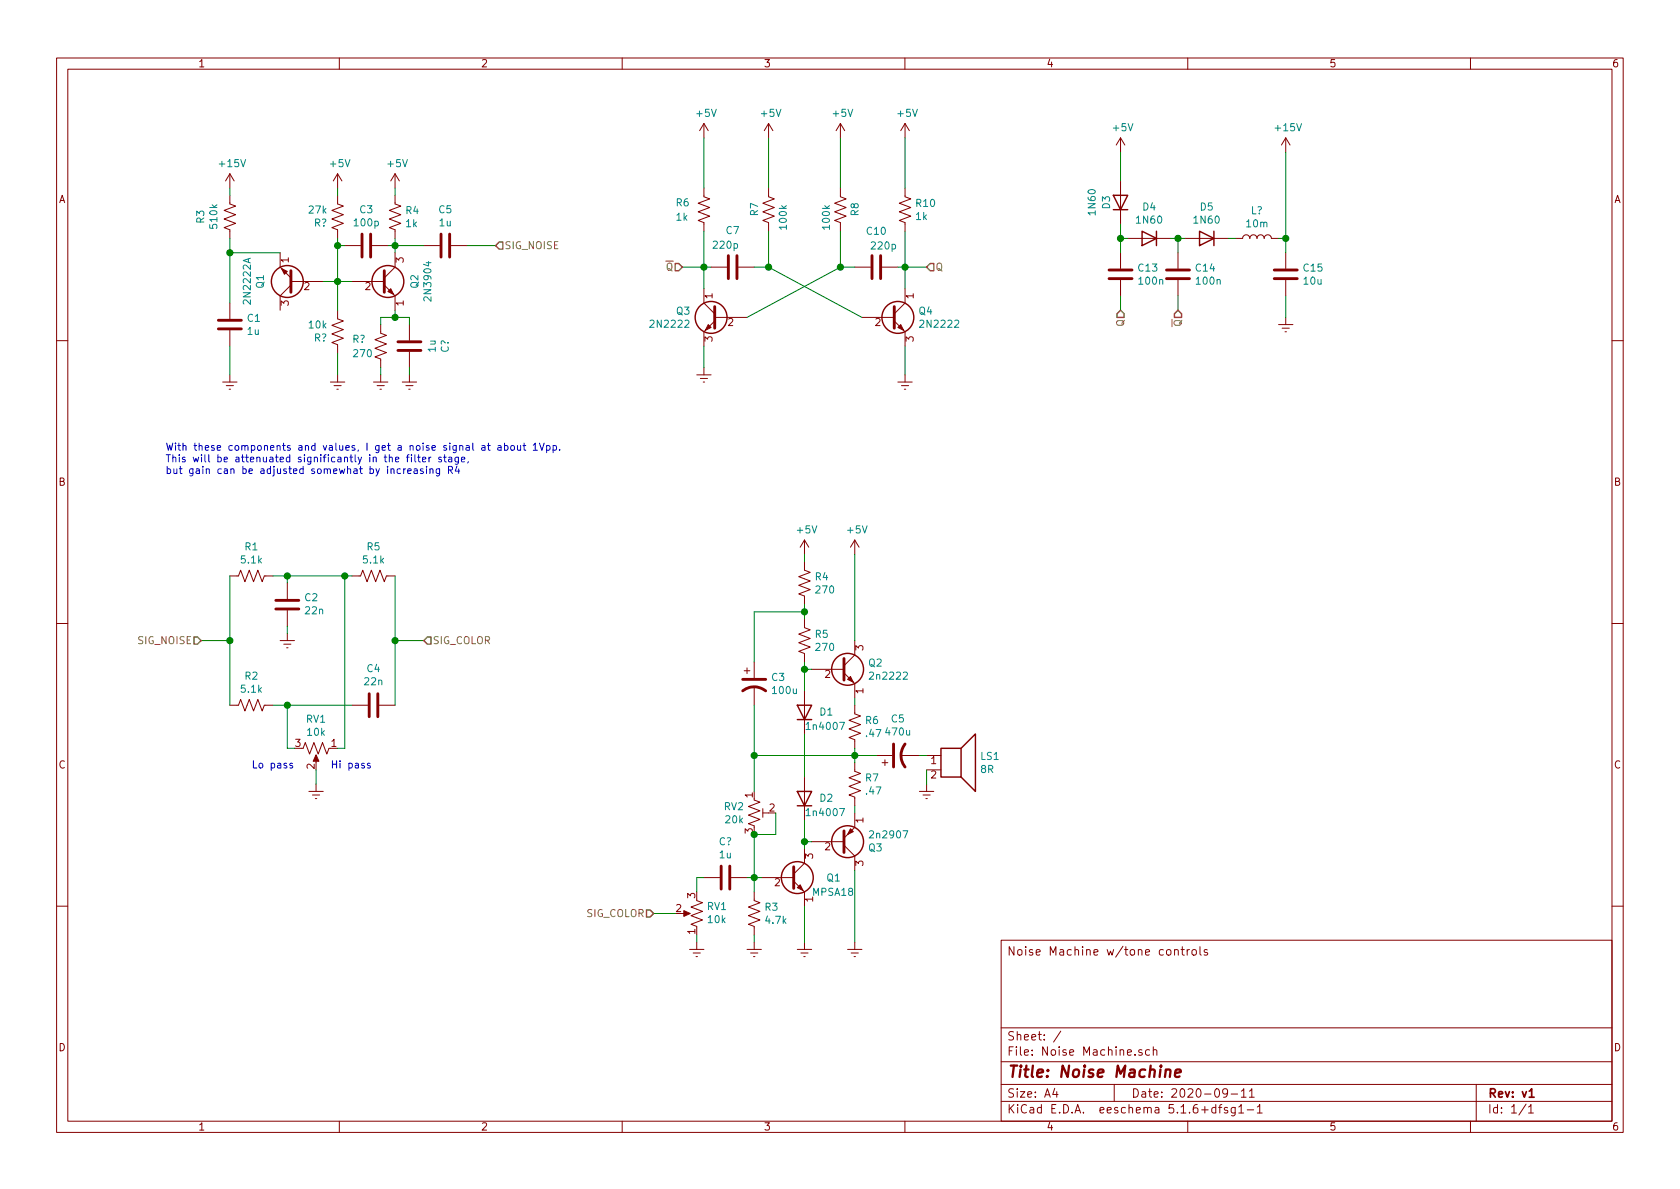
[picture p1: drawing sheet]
<svg xmlns="http://www.w3.org/2000/svg" width="297mm" height="210mm" viewBox="0 0 297 210" stroke-linecap="round" stroke-linejoin="round" font-family="sans-serif">
<g fill="none" stroke="#840000" stroke-width=".18">
<path d="M10 10.3h277v189.9h-277zM12 12.2h273v186.1h-273zM60 10.3v1.9M110 10.3v1.9M160 10.3v1.9M210 10.3v1.9M260 10.3v1.9M40.6 34.5v1.6l1.1 .3-2.1 .8 2.1 .8-2.1 .7 2.1 .8-2.1 .8 1 .3v1.6M40.6 30.7v2.6M40.6 30.7l-.7 1.3M40.6 30.7l.8 1.3M59.7 34.5v1.6l1 .3-2 .8 2 .8-2 .7 2 .8-2 .8 1 .3v1.6"/>
<path d="M59.7 30.7l-.8 1.3M59.7 30.7v2.6M59.7 30.7l.8 1.3M69.8 34.5v1.6l1.1 .3-2.1 .8 2.1 .8-2.1 .7 2.1 .8-2.1 .8 1 .3v1.6M69.8 30.7l-.7 1.3M69.8 30.7v2.6M69.8 30.7l.8 1.3M124.5 33.3v1.5l1 .4-2.1 .7 2.1 .8-2.1 .8 2.1 .7-2.1 .8 1.1 .4v1.5M124.5 21.8v2.6M124.5 21.8l-.8 1.3M124.5 21.8l.7 1.3M135.9 33.3v1.5l1 .4-2 .7 2 .8-2 .8 2 .7-2 .8 1 .4v1.5"/>
<path d="M135.9 21.8v2.6M135.9 21.8l-.8 1.3M135.9 21.8l.8 1.3M148.6 33.3v1.5l1 .4-2 .7 2 .8-2 .8 2 .7-2 .8 1 .4v1.5M148.6 21.8v2.6M148.6 21.8l-.8 1.3M148.6 21.8l.8 1.3M160 33.3v1.5l1 .4-2 .7 2 .8-2 .8 2 .7-2 .8 1 .4v1.5M160 21.8v2.6M160 21.8l-.7 1.3M160 21.8l.8 1.3M198.1 24.4l-.7 1.2"/>
<path d="M198.1 24.4v2.5M198.1 32v7.6M198.1 24.4l.8 1.2M227.3 24.4v2.5M227.3 24.4l-.7 1.2M227.3 24.4l.8 1.2M40.6 53.6v2.8M40.6 58.4v2.8M49.5 44.7v2.5l1.9 1.9M51.4 49.8h5.7M51.4 50.4l-1.9 1.9v2.6M59.7 54.9v1.5l1 .4-2 .7 2 .8-2 .7 2 .8-2 .8 1 .4v1.5"/>
<path d="M61 43.4h2.8M62.2 49.8h5.7M65.8 43.4h2.8M67.3 57.4v1.5l1 .4-2 .8 2 .7-2 .8 2 .8-2 .7 1 .4v1.5M67.9 50.4l1.9 1.9v2.6M69.8 44.7v2.5l-1.9 1.9M72.4 57.4v2.8M74.9 43.4h2.8M79.8 43.4h2.7M124.5 51v2.6l1.9 1.9M125.7 47.2h2.8M126.4 56.8l-1.9 1.9v2.5"/>
<path d="M126.4 56.1h5.7M130.6 47.2h2.7M151.1 47.2h2.8M152.4 56.1h5.7M156 47.2h2.7M158.1 56.8l1.9 1.9v2.5M160 51v2.6l-1.9 1.9M198.1 44.7v2.8M198.1 49.5v2.8M199.4 42.2h7.6M208.3 44.7v2.8M208.3 49.5v2.8"/>
<path d="M209.5 42.2h7.7M218.4 42.2h1.3a.63 .63 0 0 1 .6-.7 .63 .63 0 0 1 .7 .7 .63 .63 0 0 1 .6-.7 .63 .63 0 0 1 .6 .7 .63 .63 0 0 1 .7-.7 .63 .63 0 0 1 .6 .7 .63 .63 0 0 1 .7-.7 .63 .63 0 0 1 .6 .7h1.3M226.1 57.4h2.5M226.7 58h1.3M227.2 58.7h.3M227.3 44.7v2.8M227.3 49.5v2.8M227.3 56.1v1.3M10 60.2h2M39.4 67.6h2.5M40 68.2h1.3M40.5 68.8h.3"/>
<path d="M40.6 66.3v1.3M58.4 67.6h2.6M59.1 68.2h1.2M59.6 68.8h.2M59.7 66.3v1.3M66 67.6h2.6M66.7 68.2h1.2M67.2 68.8h.2M67.3 66.3v1.3M71.1 67.6h2.6M71.8 68.2h1.2M72.3 68.8h.2"/>
<path d="M72.4 62.2v2.8M72.4 66.3v1.3M123.2 66.3h2.5M123.8 66.9h1.3M124.3 67.6h.3M124.5 65v1.3M158.7 67.6h2.6M159.4 68.2h1.3M159.9 68.8h.2M160 66.3v1.3M285 60.2h2M142.2 99.3v1.5l1.1 .4-2.1 .8 2.1 .7-2.1 .8 2.1 .8-2.1 .7 1 .4v1.5"/>
<path d="M142.2 95.5v2.5M142.2 95.5l-.7 1.3M142.2 95.5l.8 1.3M151.1 95.5v2.5M151.1 95.5l-.7 1.3M151.1 95.5l.8 1.3M10 110.3h2M40.6 101.8h1.6l.3-1 .8 2.1 .8-2.1 .7 2.1 .8-2.1 .8 2.1 .3-1.1h1.6M49.5 113.3h2.6M50.2 113.9h1.2M50.7 114.5h.2M50.8 103.1v2.8"/>
<path d="M50.8 107.9v2.8M50.8 112v1.3M62.2 101.8h1.6l.3-1 .8 2.1 .8-2.1 .7 2.1 .8-2.1 .7 2.1 .4-1.1h1.5M131.6 118.6h1M132.1 118.1v1M133.3 117.1v2.8M142.2 109.5v1.5l1.1 .4-2.1 .7 2.1 .8-2.1 .8 2.1 .7-2.1 .8 1 .4v1.5M143.5 118.4h5.7M149.2 119l1.9 1.9v2.5M151.1 113.3v2.5l-1.9 1.9M285 110.3h2M40.6 124.7h1.6l.3-1 .8 2 .8-2 .7 2 .8-2 .8 2 .3-1h1.6"/>
<path d="M53.6 132.3l.4-1 .7 2 .8-2 .8 2 .7-2 .8 2 .4-1M54.6 139.9h2.5M55.9 133.9v1M55.9 138.7v1.2M62.2 124.7h2.8M67.1 124.7h2.7M133.3 121.4v3.3M142.2 122.2v7.6M142.2 137.4v7.6M151.1 124.7v1.5l1 .4-2 .8 2 .7-2 .8 2 .8-2 .7 1 .4v1.5M151.1 134.9v1.5l1 .4-2 .7 2 .8-2 .8 2 .7-2 .8 1 .4v1.5M154.9 133.6h2.8"/>
<path d="M156 134.9h1M156.5 134.4v1M159.3 133.6h3.3M162.6 139.9h2.5M163.8 133.6h2.6M163.8 138.7v1.2M163.8 136.1h2.6M55.2 140.6h1.3M55.8 141.2h.2M123.2 159.3l1 .3-2 .8 2 .8-2 .7 2 .8-2 .7 1 .4v.3M124.5 155.2h2.8M129.3 155.2h2.8"/>
<path d="M133.3 157.7v1.6l1.1 .3-2.1 .8 2.1 .8-2.1 .7 2.1 .8-2.1 .7 1 .4v1.5M133.3 141.5l1.1 .4-2.1 .7 2.1 .8-2.1 .7 2.1 .8-2.1 .8 1 .3M134.6 155.2h5.7M134.9 143v1.5M134.9 143.8h1M140.3 155.8l1.9 1.9v2.6M142.2 150.1v2.5l-1.9 2M143.5 148.8h5.7M149.2 149.5l1.9 1.9v2.5M151.1 143.8v2.5l-1.9 1.9M163.2 140.6h1.3M163.7 141.2h.3"/>
<path d="M10 160.2h2M120.6 161.5h1.1M121.9 167.9h2.6M122.6 168.5h1.2M123.1 169.2h.2M123.2 166.6v1.3M132.1 167.9h2.5M132.7 168.5h1.3M133.2 169.2h.3M133.3 166.6v1.3M141 167.9h2.5M141.6 168.5h1.3"/>
<path d="M142.1 169.2h.3M142.2 166.6v1.3M149.9 167.9h2.5M150.5 168.5h1.3M151 169.2h.3M151.1 166.6v1.3M177 166.3h108v32h-108zM207.7 168a.37 .37 0 0 1 .6 .1v.8M207.7 167.9v1M208.8 167.9h.6M209 167.4v1.3l.4 .2M209.9 167.9v1"/>
<path d="M210.3 167.9l-.3 .1-.1 .2M210.8 168l.2-.1 .5 .1v.6l-.1 .2-.4 .1-.2-.1zM212.2 167.4v1.3l.2 .2M213.5 168l-.4-.1-.2 .2 .1 .2 .5 .2v.3h-.6M285 160.2h2M60 198.3v1.9M110 198.3v1.9M160 198.3v1.9M177 194.8h108M177 191.8h108M177 187.8h108M177 181.8h108"/>
<path d="M186.5 192.5l-.4 1h1M186.8 193v1M187.6 182.3l-1.3 2M197 191.8v3M200.7 186.5v.1M201.9 185.7a.37 .37 0 0 0-.6 .1l.1 .2 .5 .2 .1 .1-.2 .3-.5-.1M203.3 185.7l-.5-.1-.3 .3 .1 .6 .2 .1 .5-.1M203.9 185.7h.1a.37 .37 0 0 1 .5 .1v.8M203.9 185.1v1.5M210 198.3v1.9M215 195.9l-.5-.1-.3 .3 .1 .6 .2 .1 .5-.1M215 195.3v1.5"/>
<path d="M215.5 195.8h.5M216 195.3l-.3 .2v1.3M217 193.2l-.1 .2a.48 .48 0 0 1-.6-.1v-.6a.48 .48 0 0 1 .6-.1l.1 .1a1.19 1.19 0 0 1-.2 1.2l-.5 .1M217 195.9l-.3-.1-.2 .2v.3l.5 .1v.3h-.5M217.7 193.5h1.1M218.4 195.8v1.2l-.3 .3h-.3M218.4 195.9l-.4-.1-.3 .3 .1 .6h.6M219 195.8l.5-.5v1.5M219 196.8h.9M219.5 193l.4-.5v1.5M219.5 194h.8M220.5 196.3h1.2"/>
<path d="M220.9 193l.4-.5v1.5M220.9 194h.9M222.3 195.8l.4-.5v1.5M222.3 196.8h.9M260 198.3v1.9M261 191.8v6.5M269.8 195.2l-1.2 2M270.3 195.8l.4-.5v1.5M270.3 196.8h.8"/>
</g>
<path d="M270.4 193l.4-.5v1.5M270.4 194h.8" fill="none" stroke="#840000" stroke-width=".3"/>
<path d="M206.1 189.3a.5 .5 0 0 1 .9 .1l-.2 1M206.1 189.1l-.1 1.3M207.8 189.8l1-.2-.1-.4h-.8l-.2 1 .3 .2 .6-.1" fill="none" stroke="#840000" stroke-width=".41"/>
<g fill="none" stroke="#840000" stroke-width=".51">
<path d="M38.6 58.2h4.1M38.6 56.6h4.1M51.4 47.9v3.8M64 41.4v4.1M65.5 41.4v4.1M67.9 47.9v3.8M78 41.4v4.1M79.5 41.4v4.1M126.4 54.2v3.8M128.8 45.2v4.1M130.3 45.2v4.1M154.2 45.2v4.1"/>
<path d="M155.7 45.2v4.1M158.1 54.2v3.8M196.1 49.3h4.1M196.1 47.7h4.1M206.2 49.3h4.1M206.2 47.7h4.1M225.3 49.3h4.1M225.3 47.7h4.1M70.4 60.4h4M70.4 62h4M48.8 106.2h4M48.8 107.7h4"/>
<path d="M149.2 116.5v3.8M65.3 122.7v4M66.8 122.7v4M131.3 122.2a3.3 3.3 0 0 1 4.1 0M131.3 120.1h4.1M158 131.6v4M160 131.6a3.3 3.3 0 0 0 0 4M127.5 153.2v4M129 153.2v4M140.3 153.3v3.8M149.2 146.9v3.8"/>
</g>
<g fill="none" stroke="#840000" stroke-width=".25">
<path d="M196.8 34.5h2.6l-1.3 2.6zM196.8 37.1h2.6M201.9 40.9l2.6 1.3-2.6 1.2zM204.5 40.9v2.5M212.1 40.9l2.5 1.3-2.5 1.2zM214.6 40.9v2.5M141 139.9h2.5l-1.3 2.6zM141 124.7h2.5l-1.3 2.5zM141 127.2h2.5M166.4 132.3h3.5v5.1h-3.5zM169.9 132.3l2.6-2.5v10.1l-2.6-2.5M141 142.5h2.5"/>
<circle cx="50.8" cy="49.8" r="2.82"/>
<circle cx="68.6" cy="49.8" r="2.82"/>
<circle cx="125.7" cy="56.1" r="2.82"/>
<circle cx="158.7" cy="56.1" r="2.82"/>
<circle cx="149.9" cy="118.4" r="2.82"/>
<circle cx="141" cy="155.2" r="2.82"/>
<circle cx="149.9" cy="148.8" r="2.82"/>
</g>
<g fill="#840000" stroke="#840000" stroke-width=".18">
<path d="M120.9 161l1.1 .5-1.1 .5z"/>
<path d="M68.6 51.6l.5-.6 .5 1.1z"/>
<path d="M149.9 120.1l.5-.5 .5 1z"/>
<path d="M150.4 146.6l.5 .5-1 .5z"/>
<path d="M141 157l.5-.5 .5 1z"/>
<path d="M55.9 133.5l.5 1.1h-1z"/>
<path d="M158.7 57.9l.6-.5 .5 1z"/>
<path d="M125.2 57.4l.5 .5-1 .5z"/>
<path d="M49.8 47.5l1 .5-.5 .5z"/>
</g>
<g fill="none" stroke="#008400" stroke-width=".18">
<path d="M40.6 33.3v1.2M59.7 33.3v1.2M69.8 33.3v1.2M124.5 24.4v8.9M135.9 24.4v8.9M148.6 24.4v8.9M160 24.4v8.9M198.1 26.9v5.1M198.1 39.6v5.1M227.3 26.9v17.8M40.6 42.2v11.4M40.6 44.7h8.9"/>
<path d="M57.1 49.8h5.1M59.7 42.2v12.7M59.7 43.4h1.3M67.3 57.4v-1.3h5.1v1.3M68.6 43.4h6.3M69.8 42.2v2.5M69.8 54.9v1.2M82.5 43.4h5.1M120.6 47.2h5.1M124.5 40.9v10.1M133.3 47.2h2.6M135.9 40.9v6.3"/>
<path d="M135.9 47.2l16.5 8.9M148.6 40.9v6.3M148.6 47.2h2.5M148.6 47.2l-16.5 8.9M158.7 47.2h5.1M160 40.9v10.1M198.1 42.2h1.3M198.1 52.3v2.6M207 42.2h2.5M208.3 42.2v2.5M208.3 52.3v2.6M217.2 42.2h1.2"/>
<path d="M226.1 42.2h1.2M227.3 52.3v3.8M40.6 61.2v5.1M59.7 62.5v3.8M67.3 65v1.3M72.4 65v1.3M124.5 61.2v3.8M160 61.2v5.1M142.2 98v1.3M151.1 98v15.3M35.6 113.3h5M40.6 101.8v22.9"/>
<path d="M48.3 101.8h13.9M50.8 101.8v1.3M50.8 110.7v1.3M61 101.8v30.5h-1.3M69.8 101.8v22.9M69.8 113.3h5.1M142.2 106.9v2.6M142.2 117.1v5.1M142.2 108.2h-8.9v8.9M142.2 118.4h1.3M48.3 124.7h13.9M50.8 124.7v7.6h1.3"/>
<path d="M55.9 136.1v2.6M133.3 124.7v15.2M133.3 133.6h21.6M142.2 129.8v7.6M151.1 123.4v1.3M151.1 132.3v2.6M162.6 133.6h1.2M163.8 136.1v2.6M124.5 155.2h-1.3v2.5M132.1 155.2h2.5M137.2 143.8v3.8h-3.9v10.1M142.2 145v5.1"/>
<path d="M142.2 148.8h1.3M151.1 142.5v1.3M151.1 153.9v12.7M115.6 161.5h3.8M123.2 165.3v1.3M133.3 165.3v1.3M142.2 160.3v6.3"/>
</g>
<path d="M88.3 42.8h.6v1.3h-.6l-.7-.7zM119.4 46.6h.6l.6 .6-.6 .7h-.6zM164.5 46.6h.6v1.3h-.6l-.7-.7zM198.1 54.9l.7 .6v.6h-1.3v-.6zM208.3 54.9l.6 .6v.6h-1.3v-.6zM34.3 112.6h.6l.7 .7-.7 .6h-.6zM75.6 112.6h.6v1.3h-.6l-.7-.6zM114.3 160.9h.6l.7 .6-.7 .7h-.6z" fill="none" stroke="#848400" stroke-width=".25"/>
<g fill="none" stroke="#0000c2" stroke-width=".18">
<path d="M85.2 78.8h.5l.1 .8M85.8 79.1h-.5l-.2 .2 .1 .3h.6M86.2 78.8h.5M86.4 78.4v1l.3 .2M88.1 78.8h.4l.1 .8M88.6 79.1h-.4l-.2 .2 .1 .3h.5M89.2 78.8h.4l.2 .2-.1 .6h-.5M89.2 78.4v1.2M90.3 78.9l.2-.1 .4 .1 .1 .5-.2 .2h-.3l-.2-.1zM91.5 78.8l.1 .8h.3l.1-.1M92 78.8v.8M92.5 78.8h.5"/>
<path d="M92.7 78.4v1l.3 .2M94.3 78.7l.3-.3v1.2M94.3 79.6h.7M95.4 78.4l.4 1.2 .4-1.2M96.6 78.8h.4l.3 .2-.2 .6h-.5M96.6 78.8v1.3M97.8 78.8h.3l.3 .2-.1 .6h-.5M97.8 78.8v1.3M98.9 79.5v.1M71.4 82.9v.8M71.7 82.9l-.2 .1-.1 .1M71.9 80.8h.4"/>
<path d="M72.1 83.3l.6-.1-.1-.2-.3-.1-.2 .2 .1 .6h.4M72.3 80.4l-.3 .2v1.1M72.7 80.8v.9M73.2 83h.5l.1 .7M73.4 80.4v1.1l.1 .2M73.8 83.2l-.4 .1-.2 .1v.3h.6M73.8 80.8h.5M74 80.4v1.1l.3 .2M74.7 81.2l.6-.1-.1-.2-.3-.1-.2 .2 .1 .6h.4M74.8 83l-.3-.1-.2 .2 .1 .2 .4 .1v.3h-.5M75.4 82.5v.1M75.4 82.9v.8"/>
<path d="M75.8 80.8v.9M76 83l.2-.1 .3 .1 .1 .7M76 82.9v.8M76.2 80.8l-.4 .3M77.7 82.9v1l-.2 .3-.3-.1M77.7 83l-.4-.1-.2 .2 .1 .6h.5M78 80.9l-.3-.1-.2 .2 .1 .2 .4 .1v.3h-.5M78.4 80.8h.5M78.6 80.4v1.1l.3 .2M79.3 83.1l.7-.1v-.4l-.2-.1h-.5v1.2M79.3 80.9h.5l.1 .8M79.6 83.1l.4 .6"/>
<path d="M79.9 81.1l-.4 .1-.2 .2v.2h.6M80.8 82.4l-.3 .9h.8M81.1 80.8v1.1l-.3 .2-.3-.1M81.1 80.9l-.4-.1-.3 .3 .2 .5h.5M81.1 82.9v.8M81.6 81.2l.6-.1-.1-.2-.3-.1-.2 .2v.6h.5M82.8 81.6l-.1 .3M51.7 135h-.3l-.2 .1 .1 .2 .4 .2v.3h-.5M65.4 135h-.3l-.2 .1 .1 .2 .4 .2v.3h-.5"/>
</g>
<g fill="#008400" stroke="#008400" stroke-width=".25">
<circle cx="69.9" cy="56.1" r=".51"/>
<circle cx="227.3" cy="42.2" r=".51"/>
<circle cx="50.8" cy="101.8" r=".51"/>
<circle cx="133.4" cy="147.6" r=".51"/>
<circle cx="69.9" cy="43.4" r=".51"/>
<circle cx="69.9" cy="113.3" r=".51"/>
<circle cx="59.7" cy="43.4" r=".51"/>
<circle cx="148.6" cy="47.2" r=".51"/>
<circle cx="40.6" cy="44.7" r=".51"/>
<circle cx="124.5" cy="47.2" r=".51"/>
<circle cx="133.4" cy="155.2" r=".51"/>
<circle cx="198.1" cy="42.2" r=".51"/>
<circle cx="208.3" cy="42.2" r=".51"/>
<circle cx="142.2" cy="148.8" r=".51"/>
<circle cx="160" cy="47.2" r=".51"/>
<circle cx="151.1" cy="133.6" r=".51"/>
<circle cx="61" cy="101.8" r=".51"/>
<circle cx="135.9" cy="47.2" r=".51"/>
<circle cx="133.4" cy="133.6" r=".51"/>
<circle cx="142.2" cy="118.4" r=".51"/>
<circle cx="59.7" cy="49.8" r=".51"/>
<circle cx="142.2" cy="108.2" r=".51"/>
<circle cx="40.6" cy="113.3" r=".51"/>
<circle cx="50.8" cy="124.7" r=".51"/>
</g>
<text font-size="2.8" fill="#840000" x="178" y="190.5">Title: Noise Machine</text>
<g font-size="2.1" fill="#840000">
<text x="178" y="169">Noise Machine w/tone controls</text>
<text x="178" y="184">Sheet: /</text>
<text x="178" y="186.7">File: Noise Machine.sch</text>
<text x="178" y="196.9">KiCad E.D.A. eeschema 5.1.6+dfsg1-1</text>
<text x="178" y="194.1">Size: A4</text>
<text x="200" y="194.1">Date: 2020-09-11</text>
<text x="263" y="194.1">Rev: v1</text>
<text x="263" y="196.9">Id: 1/1</text>
</g>
<g font-size="1.8" fill="#840000">
<text x="35" y="11.9">1</text>
<text x="85" y="11.9">2</text>
<text x="135" y="11.9">3</text>
<text x="185" y="11.9">4</text>
<text x="235" y="11.9">5</text>
<text x="285" y="11.9">6</text>
<text x="10.4" y="35.9">A</text>
<text x="285.4" y="35.9">A</text>
<text x="51.1" y="46.5" transform="rotate(-90 51.1 46.5)">1</text>
<text x="71.4" y="46.5" transform="rotate(-90 71.4 46.5)">3</text>
<text x="53.8" y="51.3">2</text>
<text x="64.6" y="51.3">2</text>
<text x="126" y="52.8" transform="rotate(-90 126 52.8)">1</text>
<text x="161.5" y="52.8" transform="rotate(-90 161.5 52.8)">1</text>
<text x="51.1" y="54.1" transform="rotate(-90 51.1 54.1)">3</text>
<text x="71.4" y="54.1" transform="rotate(-90 71.4 54.1)">1</text>
<text x="128.7" y="57.7">2</text>
<text x="154.8" y="57.7">2</text>
<text x="126" y="60.4" transform="rotate(-90 126 60.4)">3</text>
<text x="161.5" y="60.4" transform="rotate(-90 161.5 60.4)">3</text>
<text x="10.4" y="85.9">B</text>
<text x="285.4" y="85.9">B</text>
<text x="145.9" y="119.9">2</text>
<text x="152.7" y="115" transform="rotate(-90 152.7 115)">3</text>
<text x="152.7" y="122.7" transform="rotate(-90 152.7 122.7)">1</text>
<text x="10.4" y="135.9">C</text>
<text x="52.2" y="132.1">3</text>
<text x="55.6" y="136" transform="rotate(-90 55.6 136)">2</text>
<text x="58.6" y="132.1">1</text>
<text x="164.6" y="135.1">1</text>
<text x="164.6" y="137.7">2</text>
<text x="285.4" y="135.9">C</text>
<text x="133.1" y="141.1" transform="rotate(-90 133.1 141.1)">1</text>
<text x="136" y="143.5">2</text>
<text x="133.1" y="147.4" transform="rotate(-90 133.1 147.4)">3</text>
<text x="152.7" y="145.5" transform="rotate(-90 152.7 145.5)">1</text>
<text x="143.8" y="151.9" transform="rotate(-90 143.8 151.9)">3</text>
<text x="145.9" y="150.4">2</text>
<text x="152.7" y="153.1" transform="rotate(-90 152.7 153.1)">3</text>
<text x="119.5" y="161.3">2</text>
<text x="122.9" y="158.8" transform="rotate(-90 122.9 158.8)">3</text>
<text x="137" y="156.7">2</text>
<text x="143.8" y="159.5" transform="rotate(-90 143.8 159.5)">1</text>
<text x="122.9" y="165.2" transform="rotate(-90 122.9 165.2)">1</text>
<text x="10.4" y="185.9">D</text>
<text x="285.4" y="185.9">D</text>
<text x="35" y="199.9">1</text>
<text x="85" y="199.9">2</text>
<text x="135" y="199.9">3</text>
<text x="185" y="199.9">4</text>
<text x="235" y="199.9">5</text>
<text x="285" y="199.9">6</text>
</g>
<g font-size="1.8" fill="#008484">
<text x="123.2" y="20.7">+5V</text>
<text x="134.7" y="20.7">+5V</text>
<text x="147.4" y="20.7">+5V</text>
<text x="158.8" y="20.7">+5V</text>
<text x="196.9" y="23.2">+5V</text>
<text x="225.6" y="23.2">+15V</text>
<text x="38.9" y="29.6">+15V</text>
<text x="58.5" y="29.6">+5V</text>
<text x="68.6" y="29.6">+5V</text>
<text x="36.1" y="39.5" transform="rotate(-90 36.1 39.5)">R3</text>
<text x="38.4" y="40.3" transform="rotate(-90 38.4 40.3)">510k</text>
<text x="54.7" y="37.8">27k</text>
<text x="55.5" y="40.1">R?</text>
<text x="62.8" y="40">100p</text>
<text x="63.7" y="37.7">C3</text>
<text x="71.8" y="37.9">R4</text>
<text x="71.8" y="40.2">1k</text>
<text x="77.6" y="37.7">C5</text>
<text x="77.7" y="40">1u</text>
<text x="119.6" y="36.5">R6</text>
<text x="119.6" y="39">1k</text>
<text x="128.4" y="41.4">C7</text>
<text x="134" y="38.1" transform="rotate(-90 134 38.1)">R7</text>
<text x="139.1" y="40.4" transform="rotate(-90 139.1 40.4)">100k</text>
<text x="146.7" y="40.4" transform="rotate(-90 146.7 40.4)">100k</text>
<text x="151.8" y="38.1" transform="rotate(-90 151.8 38.1)">R8</text>
<text x="153.3" y="41.5">C10</text>
<text x="162" y="38.9">1k</text>
<text x="162" y="36.6">R10</text>
<text x="193.7" y="37.9" transform="rotate(-90 193.7 37.9)">1N60</text>
<text x="196.3" y="36.9" transform="rotate(-90 196.3 36.9)">D3</text>
<text x="201.1" y="39.5">1N60</text>
<text x="202.1" y="37.2">D4</text>
<text x="211.2" y="39.5">1N60</text>
<text x="212.2" y="37.2">D5</text>
<text x="220.5" y="40.2">10m</text>
<text x="221.2" y="37.9">L?</text>
<text x="126.3" y="44">220p</text>
<text x="154.2" y="44.1">220p</text>
<text x="44.3" y="53.5" transform="rotate(-90 44.3 53.5)">2N2222A</text>
<text x="46.7" y="50.9" transform="rotate(-90 46.7 50.9)">Q1</text>
<text x="74" y="50.9" transform="rotate(-90 74 50.9)">Q2</text>
<text x="76.3" y="52.9" transform="rotate(-90 76.3 52.9)">2N3904</text>
<text x="201.3" y="48">C13</text>
<text x="201.5" y="50.3">100n</text>
<text x="211.5" y="48">C14</text>
<text x="211.7" y="50.3">100n</text>
<text x="230.5" y="48">C15</text>
<text x="230.6" y="50.3">10u</text>
<text x="43.8" y="56.9">C1</text>
<text x="43.8" y="59.2">1u</text>
<text x="54.7" y="58.1">10k</text>
<text x="115.3" y="58">2N2222</text>
<text x="119.6" y="55.6">Q3</text>
<text x="162.5" y="55.6">Q4</text>
<text x="163" y="58">2N2222</text>
<text x="55.5" y="60.4">R?</text>
<text x="62.3" y="60.6">R?</text>
<text x="62.6" y="63.2">270</text>
<text x="77" y="62.2" transform="rotate(-90 77 62.2)">1u</text>
<text x="79.3" y="62.4" transform="rotate(-90 79.3 62.4)">C?</text>
<text x="141" y="94.3">+5V</text>
<text x="149.9" y="94.3">+5V</text>
<text x="42.7" y="99.6">5.1k</text>
<text x="43.3" y="97.3">R1</text>
<text x="64.3" y="99.6">5.1k</text>
<text x="64.9" y="97.3">R5</text>
<text x="53.9" y="106.3">C2</text>
<text x="144.2" y="102.6">R4</text>
<text x="144.4" y="104.9">270</text>
<text x="54.1" y="108.6">22n</text>
<text x="144.2" y="112.8">R5</text>
<text x="64.9" y="118.9">C4</text>
<text x="144.4" y="115.1">270</text>
<text x="153.6" y="117.9">Q2</text>
<text x="42.7" y="122.5">5.1k</text>
<text x="43.3" y="120.2">R2</text>
<text x="64.5" y="121.2">22n</text>
<text x="136.5" y="120.4">C3</text>
<text x="136.7" y="122.7">100u</text>
<text x="154.1" y="120.2">2n2222</text>
<text x="54.2" y="127.8">RV1</text>
<text x="54.4" y="130.1">10k</text>
<text x="142.9" y="129.1">1n4007</text>
<text x="145" y="126.5">D1</text>
<text x="153.1" y="128">R6</text>
<text x="153.2" y="130.3">.47</text>
<text x="156.7" y="130.1">470u</text>
<text x="157.6" y="127.8">C5</text>
<text x="173.4" y="134.4">LS1</text>
<text x="173.4" y="136.7">8R</text>
<text x="128.1" y="143.3">RV2</text>
<text x="145" y="141.8">D2</text>
<text x="153.1" y="138.2">R7</text>
<text x="153.2" y="140.5">.47</text>
<text x="127.1" y="149.5">C?</text>
<text x="128.3" y="145.6">20k</text>
<text x="142.9" y="144.3">1n4007</text>
<text x="154.1" y="148.3">2n2907</text>
<text x="127.3" y="151.8">1u</text>
<text x="146.2" y="155.9">Q1</text>
<text x="153.6" y="150.6">Q3</text>
<text x="125.1" y="160.9">RV1</text>
<text x="135.3" y="161.1">R3</text>
<text x="143.8" y="158.4">MPSA18</text>
<text x="125.2" y="163.2">10k</text>
<text x="135.5" y="163.4">4.7k</text>
</g>
<g font-size="1.8" fill="#848400">
<text x="89.2" y="44.1">SIG_NOISE</text>
<text x="117.8" y="47.9">Q</text>
<text x="165.4" y="47.9">Q</text>
<text x="198.8" y="57.8" transform="rotate(-90 198.8 57.8)">Q</text>
<text x="208.9" y="57.8" transform="rotate(-90 208.9 57.8)">Q</text>
<text x="24.5" y="113.9">SIG_NOISE</text>
<text x="76.5" y="113.9">SIG_COLOR</text>
<text x="103.6" y="162.2">SIG_COLOR</text>
</g>
<g font-size="1.8" fill="#0000c2">
<text x="29.2" y="79.7">With these components and values, I get a noise signal at about 1Vpp.</text>
<text x="29.2" y="81.8">This will be attenuated significantly in the filter stage,</text>
<text x="29.2" y="83.8">but gain can be adjusted somewhat by increasing R4</text>
<text x="44.4" y="135.9">Lo pass</text>
<text x="58.4" y="135.9">Hi pass</text>
</g>
</svg>
